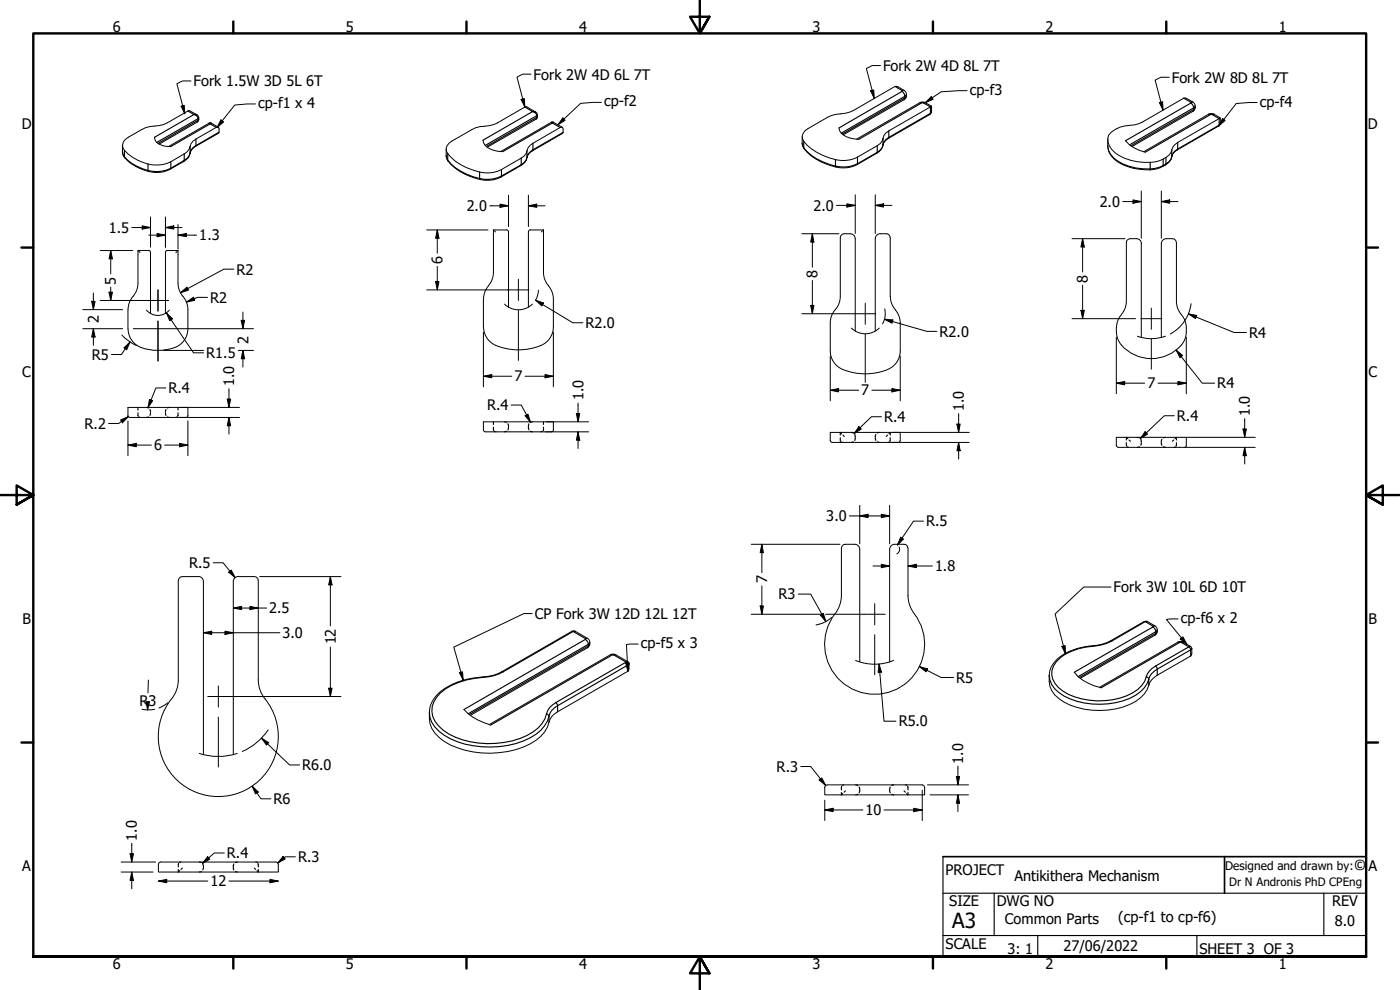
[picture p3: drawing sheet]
<svg xmlns="http://www.w3.org/2000/svg" width="420mm" height="297mm" viewBox="0 0 420 297" stroke-linecap="round" stroke-linejoin="round" font-family="sans-serif">
<!-- layer: Hidden (ANSI) -->
<g fill="none" stroke="#000" stroke-width=".34">
<path d="M41.4 75.2l.2 .1M41.8 75.6l.2 .2M53 75.6l-.2 .2M53.4 75.2l-.2 .1M148.1 69l.2 .2M148.5 69.4l.2 .2M162.7 69.4l-.2 .2M163.1 69l-.2 .2M41.4 122.2v.8M41.4 123.9l.1 1M41.7 125.1l.3 .2M43.9 122.2l.6 .2"/>
<path d="M44.5 125.1l-.6 .2M45 122.8l.2 .8M45.2 123.9l-.2 .8M49.7 123.9l.1 .8M49.8 122.8l-.1 .8M50.2 125.1l.6 .2M50.8 122.2l-.6 .2M53.1 125.1l-.3 .2M53.4 122.2v.8M53.4 123.9l-.1 1M148.1 126.6v.8M148.1 128.2l.1 1"/>
<path d="M148.4 129.4l.3 .2M151.4 126.6l.6 .1M152 129.4l-.6 .2M152.4 127.2l.2 .8M152.6 128.2l-.2 .8M158.6 128.2l.1 .8M158.7 127.2l-.1 .8M159.2 129.4l.6 .2M159.8 126.6l-.6 .1M162.8 129.4l-.3 .2M163.1 126.6v.8M163.1 128.2l-.1 1"/>
<path d="M252.2 131.3l.1 1.1M252.5 132.6l.3 .1M252.6 130.2l-.4-.5v.8M253 130.5l.4 .5M255.5 129.7l.6 .2M256.1 132.6l-.6 .1M256.5 130.4l.2 .7M256.7 131.3l-.2 .9M262.7 131.3l.1 .9M262.8 130.4l-.1 .7M263.3 132.6l.6 .1M263.9 129.7l-.6 .2"/>
<path d="M266.4 130.5l-.4 .5M266.8 130.2l.4-.5v.8M266.9 132.6l-.3 .1M267.2 131.3l-.1 1.1M338 132.8l.2 1.1M338.4 134.1l.2 .1M338.5 131.6l-.5-.4v.8M338.8 132l.5 .4M341.3 131.2l.6 .2M341.9 134.1l-.6 .1M342.3 131.8l.2 .8M342.5 132.8l-.2 .8"/>
<path d="M348.5 132.8l.2 .8M348.7 131.8l-.2 .8M349.2 134.1l.6 .1M349.8 131.2l-.6 .2M352.3 132l-.5 .4M352.6 131.6l.5-.4v.8M352.7 134.1l-.3 .1M353.1 132.8l-.2 1.1M252.5 237.8v.7l.4-.4M252.6 235.9l-.1 1.1M253.2 235.5l-.3 .1M253.7 237.3l-.4 .4"/>
<path d="M256.8 235.5l.6 .2M257.4 238.3l-.6 .2M257.8 236.1l.2 .8M258 237.1l-.2 .8M267 237.1l.2 .8M267.2 236.1l-.2 .8M267.6 238.3l.6 .2M268.2 235.5l-.6 .2M271.3 237.3l.4 .4M271.7 235.5l.4 .1M272.4 235.9l.1 1.1M272.5 237.8v.7l-.4-.4"/>
<path d="M53.6 259l-.1 1.1M54.3 258.6l-.4 .1M59.8 258.6l.6 .2M60.8 259.2l.2 .8M70.2 259.2l-.2 .8M71.2 258.6l-.5 .2M76.8 258.6l.4 .1M77.4 259l.1 1.1M53.5 260.9v.7l.4-.4M54.7 260.5l-.4 .3M60.4 261.5l-.6 .1M61 260.3l-.2 .7"/>
<path d="M70 260.3l.2 .7M70.7 261.5l.5 .1M76.3 260.5l.4 .3M77.5 260.9v.7l-.4-.4"/>
</g>
<!-- layer: Visible (ANSI) -->
<g fill="none" stroke="#000" stroke-width=".3">
<path d="M65.5 38.1l-2.1-1.2h-.6l-12.2 7.1M165.5 36.7l-15.3 8.8M166.1 36.7l2.6 1.5M166.1 36.6h-.6M251.8 38.4a4.6 4.6 0 0 0 4.6 3.3l1.3 .1M279.6 31.9l-12.9 7.4a3.7 3.7 0 0 0-1.9 3l-1.5 1.4-6 3.4a10.3 10.3 0 0 1-8.6 .2 13.1 13.1 0 0 1-7.9-5.7 2.76 2.76 0 0 1 1.7-3l5.9-3.4a12.8 12.8 0 0 1 5.3-1.2l2.5-.9 12.4-7.2a3.9 3.9 0 0 1 3.2 1.6l.2 .8a1.52 1.52 0 0 1-.7 1.6l-18.2 10.6M279.6 31.9v1.5l-.5 .9-12.4 7.2a3.2 3.2 0 0 0-1.9 2.7l-.9 1.3-6.7 3.9a10.5 10.5 0 0 1-9.3-.2 12.9 12.9 0 0 1-7-5.4l-.2-2.8M279.6 31.9l-2.3-1.3-1.2 .2-19.1 11M366.2 35.4l-12.8 7.3a4 4 0 0 0-2 3.1 7.9 7.9 0 0 1-6.2 2.9 15 15 0 0 1-11.6-3.9 3.6 3.6 0 0 1 1.5-6.2 11.6 11.6 0 0 1 5.3-1.1l2.4-.9 12.5-7.2a3.9 3.9 0 0 1 3.1 1.6l.3 .8a1.6 1.6 0 0 1-.7 1.6l-18.3 10.6M46.4 41.4v-.2a2.63 2.63 0 0 0 2.4 2.5l2.5 .3M47.8 43.3l11.4-6.7a1.41 1.41 0 0 0-.1-2.2l-2.4-1.2-6.4 3.6a11.6 11.6 0 0 1-5.3 1.2 21.8 21.8 0 0 0-7.4 3.9 2.59 2.59 0 0 0 .8 4.2 12.2 12.2 0 0 0 12.9 2.4l4-2.3a3.9 3.9 0 0 0 2-3.1l1.5-1.4 6.1-3.5 .4-.1 .3 .2 .1 1.4-.2 .3-6.8 3.9a3.4 3.4 0 0 0-1.8 2.8l-.4 .7-1.3 1-4.1 2.3a10.8 10.8 0 0 1-10.7-1l-1.7-1.1a4.7 4.7 0 0 1-2-5M144.9 42.1a4.5 4.5 0 0 0 4.7 3.3l1.3 .1"/>
<path d="M146.2 44.2l14.7-8.4a1.41 1.41 0 0 0-.2-2.2l-2.6-1.5h-.6l-8.2 4.8a12 12 0 0 1-5.3 1.1l-2.4 .9-6 3.4a2.57 2.57 0 0 0-1.2 3.8 16.4 16.4 0 0 0 13.7 5.6l2.4-.8 5.9-3.5a3.9 3.9 0 0 0 2.1-3l1.4-1.4 8.2-4.7 .5-.2 .3 .2 .1 1.4-.3 .4-8.9 5.1a3.2 3.2 0 0 0-1.8 2.7l-.4 .7-1.3 1.1-5.9 3.4a10.5 10.5 0 0 1-9.4-.2 13.5 13.5 0 0 1-7-5.4l-.1-2.8M332.4 41.8a6.9 6.9 0 0 0 4.9 7.8 16.8 16.8 0 0 0 10.8 .8l.9-.5a4.3 4.3 0 0 0 2.8-3.4l1.5-1.5 12.5-7.2 .3-.4 .1-2-2.3-1.3-1.2 .2-19.5 11.2M337.8 42.2a10.8 10.8 0 0 0 5.9 3.5M44.6 75.1l.4 .2 .2 .4v18.4M44.6 75.2h-3.2v9.7M50.2 75.2h3.2v9.7a7.4 7.4 0 0 0 2.2 5l.8 2.4v6.3M50.3 75.1l-.5 .2-.1 .4v18.4M152 69h-3.9l-.1 13.4-.4 1.8-1 1.5M152 68.9l.4 .2 .2 .5v22.5M159.2 69h3.9v13.4l.5 1.8 1 1.5M159.2 68.9l-.4 .2-.2 .5v22.5M341 71.6h-1.7a1.16 1.16 0 0 0-1.3 1.2v18.2l-.5 1.8-1 1.6"/>
<path d="M341.1 71.6a1.5 1.5 0 0 1 1.5 1.5M342.5 73.1v28.1M348.5 73.1v28.1M350 71.6a1.5 1.5 0 0 0-1.5 1.5M350.1 71.6h1.7a1.23 1.23 0 0 1 1.3 1.2v18.3l.5 1.7 1 1.6M38.4 98.6a6 6 0 0 0 4 5.7M41.4 85a7.4 7.4 0 0 1-2.2 4.9l-.7 2.4-.1 6.3M43.9 93a4.5 4.5 0 0 0 6.9 0M56.4 98.6a6.3 6.3 0 0 1-6 6.2 15 15 0 0 1-8-.5M145.1 89.7v8.4M145.1 98.1a6 6 0 0 0 3.8 5.5M146.6 85.7l-1 1.6-.5 2.4"/>
<path d="M151.4 91.2a6 6 0 0 0 8.4 0M164.6 85.7l1.2 2.2 .3 1.8M166.1 98.1a6 6 0 0 1-3.8 5.5M166.1 89.7v8.4M252.2 88.9a7.2 7.2 0 0 1-2.2 5l-.8 2.3v9.1a6 6 0 0 0 3.7 5.5M252.2 88.9v-17.5a1.23 1.23 0 0 1 1.2-1.3h1.8a1.5 1.5 0 0 1 1.5 1.5v27.7M255.5 98.4a6 6 0 0 0 8.4 0M268.7 92.9l1 1.6 .5 2.4M268.7 92.9l-1-1.5-.5-2.4v-17.6a1.23 1.23 0 0 0-1.2-1.3h-1.8a1.5 1.5 0 0 0-1.5 1.5v27.7M270.2 96.9v8.4a6 6 0 0 1-3.8 5.5M335 98.3v1.3M335.1 99.6a7.4 7.4 0 0 0 4.6 6.5 12 12 0 0 0 14.8-2.6"/>
<path d="M336.6 94.4l-1 1.5-.5 2.4M354.5 94.4a7.6 7.6 0 0 1 0 9.1M148.8 103.7a18 18 0 0 0 13.6 0M252.9 110.9a18 18 0 0 0 13.5 0M341.3 100.9a12 12 0 0 0 8.4 0M38.4 122.2h18v2.7l-.6 .4h-16.8l-.4-.2-.2-.5zM166.1 129l-.2 .4-.4 .2h-19.8l-.4-.2-.2-.4v-2.4h21v2.4M249.2 129.7h21v2.5l-.2 .4-.4 .1h-19.8l-.4-.1-.2-.5zM356 133.6v-2.4h-21v2.4l.2 .4 .4 .2h19.8M356.1 133.6l-.2 .4-.4 .2M59.5 173h-4.8l-.6 .1-.4 .5-.2 .6v29.8a9 9 0 0 1-2 5.7M59.5 173a1.5 1.5 0 0 1 1.5 1.5"/>
<path d="M61 174.5v51.9M70 174.5v51.9M71.5 173a1.5 1.5 0 0 0-1.5 1.5M71.5 173h4.8l.6 .1 .5 .5 .1 .6v29.8a9 9 0 0 0 2 5.7M258 164.8a1.5 1.5 0 0 0-1.5-1.5l-3.4 .1-.6 1.1v14.1a9 9 0 0 1-1.9 5.5M258 164.8v33.8M267 164.8a1.5 1.5 0 0 1 1.5-1.5l3.4 .1 .6 1.1v14.1a10.3 10.3 0 0 0 2.7 6.8 15 15 0 0 1-13.5 22.9 15 15 0 0 1-11.1-24.2M267 164.8v33.8M256.8 198.2a15 15 0 0 0 11.4 0M51.5 209.7a18 18 0 0 0 1.7 24.5 18 18 0 0 0 24.6 0 18 18 0 0 0 1.7-24.5M139.2 212.9a15.8 15.8 0 0 0 8.1 4.6M141.1 214.7l35.2-20.4a1.75 1.75 0 0 0 0-2.8l-3.6-2.1h-1.1l-21.1 12.2a21.6 21.6 0 0 1-8.7 1.9 17.6 17.6 0 0 0-11.7 6.3 9.2 9.2 0 0 0 3.2 12.7 27.5 27.5 0 0 0 27.5-.3 9.8 9.8 0 0 0 4.3-6.4l.5-.8 1.7-1.4 21.1-12.2a3 3 0 0 0 .3-2.5l-.3-.4-3.6-2-.8-.3-.8 .3-36.4 20.9"/>
<path d="M322.4 201.7a13.2 13.2 0 0 0 8.1 4.7M324.2 203.5l22.4-12.9a1.74 1.74 0 0 0 0-2.8l-2.2-1.3h-1.1l-10 5.8a20.1 20.1 0 0 1-7.9 1.8 13.6 13.6 0 0 0-9.9 6 8.1 8.1 0 0 0 3.9 10.6 23.4 23.4 0 0 0 21.3-.2 8.9 8.9 0 0 0 4.4-5.7l.5-.8 1.7-1.4 10-5.8a2.9 2.9 0 0 0 .3-2.4l-2.5-1.7-1.2-.2-23.9 13.7M59.8 226a18 18 0 0 0 11.4 .1M247.7 235.7l.5-.2h28.6l.6 .5 .1 2.5h-30v-2.3zM48.3 258.6l-.7 .5-.1 2.5h36v-2.5l-.7-.5h-34.5"/>
</g>
<!-- layer: Visible Narrow (ANSI) -->
<g fill="none" stroke="#000" stroke-width=".34">
<path d="M56.4 33.3l1.8 1.1-11.8 6.8M59.1 34.4h-.9l1.1 .6 .2 .6M59.5 36.1l-.3 .5M59.5 36.1l-12.1 6.9M59.5 35.6l-12.5 7.1M59.5 35.6v.5M59.6 35.8l-.1 .3M59.6 35.3l-.1 .3M62.8 36.9l.3 .3 .3-.3M64.9 38.2l-1.8-1-11.8 6.8M65.7 39.7l-6.9 4M157.5 32.1l2.4 1.4-15 8.6"/>
<path d="M160.7 33.6l-.8-.1a1.46 1.46 0 0 1 1.2 1.7M161.1 35.2l-.2 .6M161.1 35.2l-15.2 8.8M161.3 34.4l-15.7 9.2M161.3 35l-.2 .2M165.5 36.7l.3 .2 .3-.2M168.1 38.3l-2.3-1.4-14.9 8.6M169 39.7l-9.1 5.2M266.7 39.3v1.9a3.8 3.8 0 0 0-1.9 3.1l-1.5 1.4M268.6 25.9l2.1 1.3M270.7 27.4l.4 .4 .5 1.1M270.7 27.4l-18.9 11"/>
<path d="M271.3 27.1l-.6 .1v.2M271.6 29.4l-.3 .5M271.6 29.4l-18.8 10.8M271.6 28.9l-19.1 11M271.6 28.9v.5M272 28.8l-.4 .6M272 28.3l-.4 .6M276.1 30.8h1M276.6 30.8l-18.9 11M277.1 30.8l2.1 1.3v1.9M277.7 30.8h-.6M279.2 34l-12.5 7.2v.3"/>
<path d="M279.2 34l-.1 .3M279.6 33.4l-.4 .6M355.3 29.4l2.1 1.3M357.4 30.9l.7 .9 .1 .6M357.4 30.9l-19.6 11.3M358 30.6l-.6 .1v.2M358.2 32.4l-19.2 11.1M358.2 32.4v.5l-18.8 10.9M358.7 31.8l-.5 .6M358.7 32.2l-.7 1.2M362.7 34.3l1.1 .1M363.3 34.4l-19.6 11.3"/>
<path d="M363.8 34.4l2.1 1.2v1.9M364.4 34.3l-.6 .1M365.9 37.5l-12.5 7.2-.1 .3M365.9 37.5l-.1 .3M366.2 36.9l-.3 .6M36.7 45.6a5 5 0 0 0 2.9 3.5l3 1.5 1.8 .6v-2M37.3 45.1l.1 2.2M51.3 50.5a9.8 9.8 0 0 1-6.9 .7l.1 .2M51.3 50.5l-.2 .2M51.3 48.5v2M55.3 48.1l-.1 .3M55.3 48.1l-4 2.4"/>
<path d="M55.3 46.2v1.9M57.1 43.9v2.1M58.8 43.7a3.9 3.9 0 0 0-2 3l-1.5 1.4M58.8 41.7v2M58.8 43.7l-.1 .2M133.9 46.7l.1 .7a13.4 13.4 0 0 0 7.9 5.6l2 .6v-2M134.4 46.1l.1 2.2M150.5 52.8a9.4 9.4 0 0 1-6.6 .8l.1 .2M150.5 52.8l-.1 .3M150.5 50.9v1.9M156.4 49.4l-.1 .3M156.4 49.4l-5.9 3.4"/>
<path d="M156.4 47.4v2M158.2 47.2l-.3 .8-1.5 1.4M158.2 45.2v2M159.9 44.9l-1.4 1.4-.3 .9M159.9 43v1.9M159.9 44.9l-.1 .3M240.7 43a5.1 5.1 0 0 0 2.8 3.6 21.1 21.1 0 0 0 7.2 3.3v-2M241.2 42.4l.1 2.2M257.3 49.1a9.2 9.2 0 0 1-6.6 .8l.2 .2M257.3 49.1l-.1 .3M257.3 47.1v2M263.3 43.7v2"/>
<path d="M263.3 45.7l-.2 .3M263.3 45.7l-6 3.4M265 41.5v2M332.4 43.8a6.5 6.5 0 0 0 4.7 5.4 18.2 18.2 0 0 0 8.1 1.5v-2M349.1 49.7l-1.2 .5-2.7 .5v.3M349.1 49.7l-.1 .2M349.1 47.7v2M349.9 47.2v2M349.9 49.2l-.1 .3M349.9 49.2l-.8 .5M351.7 46.9l-.3 .9-1.5 1.4M351.7 45v2"/>
<path d="M353.4 42.7v2l-.8 .7-.9 1.5M171.6 189.4h1.1M175.7 191.8l.7 1 .2 .5M175.7 191.8l-36.5 21.1M175.7 191.6l-3.7-2.1-21.1 12.1M176.3 191.5l-.6 .1v.2M176.6 193.8l-.3 .5M176.6 193.3l-36.1 20.9M176.6 193.8l-35.8 20.6M176.6 193.3v.5M177 192.7l-.4 .6M177 193.2l-.4 .6"/>
<path d="M183.2 196.5h1M183.8 196.5l-36.5 21M184.2 196.5l3.7 2.2-21.1 12.1M184.8 196.5h-.6M188.4 198.5l-.5 .2 .5 .8M188.4 199.5v1.9M188.4 199.5l-21.1 12.2v1.9M188.8 199.2l-.4 .3M328 193.7v.2M333.3 192.3h.4M333.7 192.3a17.2 17.2 0 0 1-7.9 1.9 13 13 0 0 0-9.6 5.5 5.8 5.8 0 0 0 2.8 7.7 21.4 21.4 0 0 0 22.5-.5 8 8 0 0 0 2.8-4.7l1.4-1.6 1.1-.8M343.3 186.5h1.1"/>
<path d="M346 188.1l.8 .9v.6M346 188.1l-23.6 13.6M346 187.9l-2.3-1.4-10 5.8M346.6 187.8l-.6 .1v.2M346.8 199.8l.5 1a4.5 4.5 0 0 0-2.5 4.8M346.8 189.6l-23.2 13.4M346.8 189.6v.5l-22.9 13.2M347.3 189l-.5 .6M347.3 189.4l-.7 1.2M353.5 192.7h1M354.1 192.7l-23.6 13.7M354.5 192.7l2.3 1.4-10 5.7"/>
<path d="M355.1 192.7h-.6M357.3 194l-.5 .1 .5 .9M357.3 195v1.8M357.3 195l-10 5.8v1.8M357.7 194.6l-.4 .4M128.9 213.8a8.1 8.1 0 0 0 4.4 6.8 27.6 27.6 0 0 0 27.5-.3 9.4 9.4 0 0 0 4-5.4l-.2-.4-.6-.3M145 203.1v.1M150.5 201.6h.4M150.9 201.6a13.5 13.5 0 0 1-5.9 1.6 21.9 21.9 0 0 0-12.7 4.6 6.6 6.6 0 0 0-.7 10 20.2 20.2 0 0 0 14.7 5.3 23.1 23.1 0 0 0 15.2-4.7 9.5 9.5 0 0 0 2.8-5.1l.6-.9 1.9-1.6M166.8 210.8l.5 .9a4.5 4.5 0 0 0-2.5 5M314.9 202.7a8.4 8.4 0 0 0 6.3 7 23.8 23.8 0 0 0 19.5-1.1 7.3 7.3 0 0 0 4-5.1l-.7-.4"/>
</g>
<!-- layer: Border (ANSI) -->
<g fill="none" stroke="#000" stroke-width=".72">
<path d="M70 6.5v3.5M140 6.5v3.5M210 0v10l-2.9-5h5.8l-2.9 5 2.9-5M280 6.5v3.5M350 6.5v3.5M6.4 74.3h3.6M410 74.3h3.6M0 148.5h10l-5-2.8v5.7l5-2.9-5 2.9M420 148.5h-10l5-2.8v5.7l-5-2.9 5 2.9M6.4 222.8h3.6M410 222.8h3.6M10 287v-277h400v277h-400h400"/>
<path d="M70 287v3.6M140 287v3.6M212.9 292l-2.9-5 2.9 5h-5.8l2.9-5v10M280 287v3.6M350 287v3.6"/>
</g>
<!-- layer: Title (ANSI) -->
<path d="M283 257h127v30h-127M367.5 257v11" fill="none" stroke="#000" stroke-width=".51"/>
<path d="M283 257v30M283 268h127M298.4 268v12.7M397.3 268v12.7M283 280.7h127M311.4 280.7v6.3M359.2 280.7v6.3" fill="none" stroke="#000" stroke-width=".34"/>
<!-- layer: Symbol (ANSI) -->
<g fill="none" stroke="#000" stroke-width=".3">
<path d="M264.2 19.7h-2.5l-1.7 .9 2.4 8.9M54.4 31.9l.9-.3 .2 2.5zM57.3 24.3h-2.5l-1.7 .8 2.4 9M66.3 36l.8 .6-1.9 1.7zM76.7 31.2l-6.3 .3-5.2 6.8M156.4 29.8l1-.2 .1 2.5zM159.3 22.3h-2.5l-1.6 .8 2.3 9M168.9 35.4l.7 .7-2.2 1.4zM180.5 30.7l-6.3 .3-6.8 6.5M261.3 27.2l.9-.2 .2 2.5zM279.5 29l.5 .8-2.3 1zM290.2 27.2l-7.8 .3-4.7 3.3"/>
<path d="M347.9 30.8l1-.3 .1 2.5zM350.9 23.2h-2.5l-1.7 .8 2.3 9M366.9 35.5l.8 .6-1.9 1.7zM377.3 30.8l-6.3 .3-5.2 6.7M333.4 176.1h-8.2l-8.5 8.1 3.1 12M159.7 184.1h-2.5l-21 10.1 2.8 9.9M187.8 198.9h1l-.4 2.5zM191.5 193.2l-3.5 .2 .4 8M318.7 194l1-.3 .1 2.5zM353.6 185.7l-3.5 .2 6.1 7.4M354.2 191.7l.8-.6 1.2 2.2zM137.9 201.8l.9-.2 .2 2.5z"/>
</g>
<g fill="#000">
<path d="M54.4 31.9l.9-.3 .2 2.5z" fill-rule="evenodd"/>
<path d="M66.3 36l.8 .6-1.9 1.7z" fill-rule="evenodd"/>
<path d="M156.4 29.8l1-.2 .1 2.5z" fill-rule="evenodd"/>
<path d="M168.9 35.4l.7 .7-2.2 1.4z" fill-rule="evenodd"/>
<path d="M261.3 27.2l.9-.2 .2 2.5z" fill-rule="evenodd"/>
<path d="M279.5 29l.5 .8-2.3 1z" fill-rule="evenodd"/>
<path d="M347.9 30.8l1-.3 .1 2.5z" fill-rule="evenodd"/>
<path d="M366.9 35.5l.8 .6-1.9 1.7z" fill-rule="evenodd"/>
<path d="M187.8 198.9h1l-.4 2.5z" fill-rule="evenodd"/>
<path d="M318.7 194l1-.3 .1 2.5z" fill-rule="evenodd"/>
<path d="M354.2 191.7l.8-.6 1.2 2.2z" fill-rule="evenodd"/>
<path d="M137.9 201.8l.9-.2 .2 2.5z" fill-rule="evenodd"/>
</g>
<!-- layer: Dimension (ANSI) -->
<g fill="none" stroke="#000" stroke-width=".3">
<path d="M152.6 58.6v9.4M158.6 58.6v9.4M256.7 58.4v11.6M262.7 58.4v11.6M340 60l2.5 .5-2.5 .5zM342.5 57.3v14.2M348.5 57.3v14.2M30.1 75.2h9.7M33.2 75.2l.5 2.5h-1zM33.2 75.2v7M39.5 68.3h5.7M42.7 67.8l2.5 .5-2.5 .4z"/>
<path d="M44.7 70.6h5M45.2 65.1v9.1M47.2 70l2.5 .6-2.5 .4zM49.7 68.3l2.5-.5v.9zM49.7 68.3h5M49.7 65.1v9.1M53.4 70.6l2.5-.6v1zM53.4 70.6h5.6M53.4 67.4v7.3M128.1 69h18.4M131.2 69l.5 2.5h-1zM131.2 69v7"/>
<path d="M131.2 80v7M147 61.8h5.6M150.1 61.2l2.5 .6-2.5 .4zM158.6 61.8l2.5-.6v1zM158.6 61.8h5M240.6 70.1h11.2M243.8 70.1l.5 2.5h-1zM243.8 70.1v10.1M251 61.6h5.7M254.2 61.2l2.5 .4-2.5 .5zM262.7 61.6l2.5-.4v.9zM262.7 61.6h5"/>
<path d="M321.7 71.6h16M324.9 71.6l.5 2.5h-1zM324.9 71.6v10M336.9 60.5h5.6M348.5 60.5l2.5-.5v1zM348.5 60.5h5M24.8 92.9h12M24.8 98.6h12M27.5 90.4h1l-.5 2.5zM28 98.6l.5 2.5h-1zM28 87.9v5M28 98.6v5"/>
<path d="M30.1 90.2h14.1M32.7 87.7h1l-.5 2.5zM33.2 86.2v4M40 98.6h7.3M47.5 98.6h28.6M50 93.9l1.8 1.8-.9 .5zM50 93.9l8.1 12h3M54.1 87.8l2-1.6 .5 .9zM56 90.6l2.1-1.4 .4 .9zM62.3 89.2h-3l-3.3 1.4M70.2 80.8h-3l-13.1 7M72.4 96.1h1l-.5 2.5z"/>
<path d="M72.9 93.6v5M128.1 87h24.3M130.7 84.5h1l-.5 2.5zM145.1 99.7v16.4M160.7 90.1l2.4 .8-.5 .9zM160.7 90.1l11.2 6.7h3M161.6 87l-.2 1.6-.6 1.4M166.1 99.7v16.4M240.6 94.1h15.9M243.3 91.6h1l-.5 2.5zM243.8 84.1v10M265.4 95.8l2.6 .2-.3 1z"/>
<path d="M265.4 95.8l12.8 3.6h3M265.5 92.7l.2 2-.8 2.5M321.7 95.6h19.1M324.4 93.1h1l-.5 2.5zM324.9 85.6v10M356.7 94.2l2.5 .4-.4 1zM356.7 94.2l13.7 5.6h3.7M357.5 91.1a12 12 0 0 1-6.3 9.1M36.6 100.5l1.7 1.6 2.6 1.6M37.2 104.4l1.8-1.8-1 2.3zM39 102.6l-2.6 3.8h-3M44.9 119.8l.9 .4-1.4 2.1z"/>
<path d="M49 105.1h12.1M49.7 116.4h-2.9l-2.4 5.9M68.2 119.7h1l-.5 2.5zM68.7 116.6v5.6M71.5 105.1h4.6M72.9 105.1l.5 2.5h-1zM72.9 105.1v5M145.1 112.9l2.5-.5v1zM145.1 112.9h8.5M157.6 112.9h8.5M163.6 112.4l2.5 .5-2.5 .5zM249.2 117.1l2.5-.5v1z"/>
<path d="M249.2 117.1h8.5M249.2 106.9v13.4M261.7 117.1h8.5M267.7 116.6l2.5 .5-2.5 .5zM270.2 106.9v13.4M335 115l2.5-.5v1zM335 115h8.5M335 101.2v16.9M347.5 115h8.5M353 105l1.9 1.7-.8 .6zM353 105l7.8 10h3.7M353.5 114.5l2.5 .5-2.5 .5z"/>
<path d="M356 101.2v16.9M36.2 126l2.3-1-1.8 1.9zM38.4 133.5l2.5-.5v1.1zM38.4 133.5h7M38.4 126.3v10.4M38.5 125l-2.9 2.1h-3M49.4 133.5h7M53.8 125.3h18.1M53.9 133l2.5 .5-2.5 .6zM54 122.2h17.9M56.4 126.3v10.4M68.7 125.3l.5 2.4h-1z"/>
<path d="M68.7 125.3v4.9M153.4 121.5h3l2.8 5.2M157.6 124.7l.9-.4 .7 2.4zM163.7 129.6h13M164 126.6h12.7M173 124.1h1l-.5 2.5zM173.5 129.6l.5 2.5h-1zM173.5 120.9v5.7M173.5 129.6v5M257.8 128l.7 .7-2.2 1.4zM264.5 125h-3l-5.2 5.1M267.8 132.7h23.1"/>
<path d="M268 129.7h22.9M287.2 127.2h1l-.5 2.5zM287.7 132.7l.5 2.5h-1zM287.7 124.1v5.6M287.7 132.7v5M343.7 129.5l.7 .7-2.2 1.4zM352.4 124.7h-3l-7.2 6.9M355.7 134.2h21M356.2 131.2h20.5M373 128.7h1.1l-.6 2.5zM373.5 134.2l.6 2.5h-1.1zM373.5 125.6v5.6"/>
<path d="M373.5 134.2v5M254.9 154.8h12.1M258 154.8l2.5-.5v1zM258 151.6v11.6M264.5 154.3l2.5 .5-2.5 .5zM267 151.6v11.6M277.2 156.4h-3l-4.9 7.2M64 168.9h3l3.6 4.4M68.6 171.7l.8-.6 1.2 2.2zM77.9 173h24.4M99.1 173l.6 2.5h-1.1zM99.1 173v14.8"/>
<path d="M225.5 163.3h26.6M228.6 163.3l.5 2.5h-1zM228.6 163.3v8.5M228.6 175.8v8.5M239.6 178.3h3.7l4.6 8.2M262 169.8h5M264.5 169.3l2.5 .5-2.5 .5zM269.8 164.1a1.5 1.5 0 0 1-.7 2.1M270.3 161.2l.8 .5-1.8 1.9zM272.5 169.8l2.5-.5v1zM272.5 169.8h7.3M61 189.9l2.5-.5v1z"/>
<path d="M61 189.9h23M67.5 189.4l2.5 .5-2.5 .5zM70 182.4l2.5-.5v1zM70 182.4h10M75 181.9l2.5 .5-2.5 .5zM99.1 194.2v14.8M225.5 184.3h21.4M228.1 181.8h1l-.5 2.5zM246.2 184.6l.9-.5 .8 2.4zM247.8 184.3h11.5M249.6 185.3l-1.9 1.3-2.8 .9M263.8 199.2l.7 2.5h-1z"/>
<path d="M263.8 199.2l1.5 17.2h3.6M42.6 212.8l1.9 .2 1.9-.2M43.9 210.5h1l-.6 2.5zM44.4 210.5l-.1 2.5M44.5 204l-.1 3.9M50.4 210.8l-2.7 1.6M68.7 209h33.6M80.5 219a18 18 0 0 1-7.8 6.5M98.6 206.5h1.1l-.6 2.5zM275.9 200l2.5 .7-.5 .9zM275.9 200l6.5 3.3h3.8M75.7 235.9l1.8 1.7-.8 .6z"/>
<path d="M75.7 235.9l2.6 3.8h3M78.5 221.5l2.1 1.3-.6 .7zM78.5 221.5l8.4 8h3M240.3 230h3l4.5 5.7M245.8 234l.8-.6 1.2 2.3zM276.8 237.1v9.1M278.3 235.5h12.4M279.1 238.5h11.6M287 233h1l-.5 2.5zM287.5 238.5l.5 2.5h-1zM287.5 229.9v5.6M287.5 238.5v5"/>
<path d="M36.4 258.6h10.3M39 256.1h1l-.5 2.5zM39.5 253v5.6M62.3 257l.6 .8-2.2 1.3zM67.3 255.9h-3l-3.6 3.2M85 256.9l.6 .8-2.2 1.2zM88.6 257.1h-3l-2.2 1.8M247.5 243l2.5-.5v1zM247.5 243h11.5M247.5 240.1v6.1M265.3 243h11.5M274.2 242.5l2.6 .5-2.6 .5z"/>
<path d="M36.4 261.6h9.5M39.5 261.6l.5 2.5h-1zM39.5 261.6v5M47.5 264.4l2.5-.6v1.1zM47.5 264.4h14.9M68.7 264.4h14.8M81 263.8l2.5 .6-2.5 .5z"/>
</g>
<g fill="#000">
<path d="M348.5 60.5l2.5-.5v1z" fill-rule="evenodd"/>
<path d="M33.2 75.2l.5 2.5h-1z" fill-rule="evenodd"/>
<path d="M42.7 67.8l2.5 .5-2.5 .4z" fill-rule="evenodd"/>
<path d="M47.2 70l2.5 .6-2.5 .4z" fill-rule="evenodd"/>
<path d="M49.7 68.3l2.5-.5v.9z" fill-rule="evenodd"/>
<path d="M53.4 70.6l2.5-.6v1z" fill-rule="evenodd"/>
<path d="M131.2 69l.5 2.5h-1z" fill-rule="evenodd"/>
<path d="M150.1 61.2l2.5 .6-2.5 .4z" fill-rule="evenodd"/>
<path d="M158.6 61.8l2.5-.6v1z" fill-rule="evenodd"/>
<path d="M243.8 70.1l.5 2.5h-1z" fill-rule="evenodd"/>
<path d="M254.2 61.2l2.5 .4-2.5 .5z" fill-rule="evenodd"/>
<path d="M262.7 61.6l2.5-.4v.9z" fill-rule="evenodd"/>
<path d="M324.9 71.6l.5 2.5h-1z" fill-rule="evenodd"/>
<path d="M340 60l2.5 .5-2.5 .5z" fill-rule="evenodd"/>
<path d="M27.5 90.4h1l-.5 2.5z" fill-rule="evenodd"/>
<path d="M32.7 87.7h1l-.5 2.5z" fill-rule="evenodd"/>
<path d="M50 93.9l1.8 1.8-.9 .5z" fill-rule="evenodd"/>
<path d="M54.1 87.8l2-1.6 .5 .9z" fill-rule="evenodd"/>
<path d="M56 90.6l2.1-1.4 .4 .9z" fill-rule="evenodd"/>
<path d="M72.4 96.1h1l-.5 2.5z" fill-rule="evenodd"/>
<path d="M130.7 84.5h1l-.5 2.5z" fill-rule="evenodd"/>
<path d="M160.7 90.1l2.4 .8-.5 .9z" fill-rule="evenodd"/>
<path d="M243.3 91.6h1l-.5 2.5z" fill-rule="evenodd"/>
<path d="M265.4 95.8l2.6 .2-.3 1z" fill-rule="evenodd"/>
<path d="M324.4 93.1h1l-.5 2.5z" fill-rule="evenodd"/>
<path d="M356.7 94.2l2.5 .4-.4 1z" fill-rule="evenodd"/>
<path d="M28 98.6l.5 2.5h-1z" fill-rule="evenodd"/>
<path d="M37.2 104.4l1.8-1.8-1 2.3z" fill-rule="evenodd"/>
<path d="M44.9 119.8l.9 .4-1.4 2.1z" fill-rule="evenodd"/>
<path d="M68.2 119.7h1l-.5 2.5z" fill-rule="evenodd"/>
<path d="M72.9 105.1l.5 2.5h-1z" fill-rule="evenodd"/>
<path d="M145.1 112.9l2.5-.5v1z" fill-rule="evenodd"/>
<path d="M163.6 112.4l2.5 .5-2.5 .5z" fill-rule="evenodd"/>
<path d="M249.2 117.1l2.5-.5v1z" fill-rule="evenodd"/>
<path d="M267.7 116.6l2.5 .5-2.5 .5z" fill-rule="evenodd"/>
<path d="M335 115l2.5-.5v1z" fill-rule="evenodd"/>
<path d="M353.5 114.5l2.5 .5-2.5 .5z" fill-rule="evenodd"/>
<path d="M353 105l1.9 1.7-.8 .6z" fill-rule="evenodd"/>
<path d="M36.2 126l2.3-1-1.8 1.9z" fill-rule="evenodd"/>
<path d="M38.4 133.5l2.5-.5v1.1z" fill-rule="evenodd"/>
<path d="M53.9 133l2.5 .5-2.5 .6z" fill-rule="evenodd"/>
<path d="M68.7 125.3l.5 2.4h-1z" fill-rule="evenodd"/>
<path d="M157.6 124.7l.9-.4 .7 2.4z" fill-rule="evenodd"/>
<path d="M173 124.1h1l-.5 2.5z" fill-rule="evenodd"/>
<path d="M173.5 129.6l.5 2.5h-1z" fill-rule="evenodd"/>
<path d="M257.8 128l.7 .7-2.2 1.4z" fill-rule="evenodd"/>
<path d="M287.2 127.2h1l-.5 2.5z" fill-rule="evenodd"/>
<path d="M287.7 132.7l.5 2.5h-1z" fill-rule="evenodd"/>
<path d="M343.7 129.5l.7 .7-2.2 1.4z" fill-rule="evenodd"/>
<path d="M373 128.7h1.1l-.6 2.5z" fill-rule="evenodd"/>
<path d="M373.5 134.2l.6 2.5h-1.1z" fill-rule="evenodd"/>
<path d="M258 154.8l2.5-.5v1z" fill-rule="evenodd"/>
<path d="M264.5 154.3l2.5 .5-2.5 .5z" fill-rule="evenodd"/>
<path d="M68.6 171.7l.8-.6 1.2 2.2z" fill-rule="evenodd"/>
<path d="M99.1 173l.6 2.5h-1.1z" fill-rule="evenodd"/>
<path d="M228.6 163.3l.5 2.5h-1z" fill-rule="evenodd"/>
<path d="M264.5 169.3l2.5 .5-2.5 .5z" fill-rule="evenodd"/>
<path d="M270.3 161.2l.8 .5-1.8 1.9z" fill-rule="evenodd"/>
<path d="M272.5 169.8l2.5-.5v1z" fill-rule="evenodd"/>
<path d="M61 189.9l2.5-.5v1z" fill-rule="evenodd"/>
<path d="M67.5 189.4l2.5 .5-2.5 .5z" fill-rule="evenodd"/>
<path d="M70 182.4l2.5-.5v1z" fill-rule="evenodd"/>
<path d="M75 181.9l2.5 .5-2.5 .5z" fill-rule="evenodd"/>
<path d="M228.1 181.8h1l-.5 2.5z" fill-rule="evenodd"/>
<path d="M246.2 184.6l.9-.5 .8 2.4z" fill-rule="evenodd"/>
<path d="M43.9 210.5h1l-.6 2.5z" fill-rule="evenodd"/>
<path d="M98.6 206.5h1.1l-.6 2.5z" fill-rule="evenodd"/>
<path d="M263.8 199.2l.7 2.5h-1z" fill-rule="evenodd"/>
<path d="M275.9 200l2.5 .7-.5 .9z" fill-rule="evenodd"/>
<path d="M75.7 235.9l1.8 1.7-.8 .6z" fill-rule="evenodd"/>
<path d="M78.5 221.5l2.1 1.3-.6 .7z" fill-rule="evenodd"/>
<path d="M245.8 234l.8-.6 1.2 2.3z" fill-rule="evenodd"/>
<path d="M287 233h1l-.5 2.5z" fill-rule="evenodd"/>
<path d="M39 256.1h1l-.5 2.5z" fill-rule="evenodd"/>
<path d="M62.3 257l.6 .8-2.2 1.3z" fill-rule="evenodd"/>
<path d="M85 256.9l.6 .8-2.2 1.2z" fill-rule="evenodd"/>
<path d="M247.5 243l2.5-.5v1z" fill-rule="evenodd"/>
<path d="M274.2 242.5l2.6 .5-2.6 .5z" fill-rule="evenodd"/>
<path d="M287.5 238.5l.5 2.5h-1z" fill-rule="evenodd"/>
<path d="M39.5 261.6l.5 2.5h-1z" fill-rule="evenodd"/>
<path d="M47.5 264.4l2.5-.6v1.1z" fill-rule="evenodd"/>
<path d="M81 263.8l2.5 .6-2.5 .5z" fill-rule="evenodd"/>
</g>
<!-- layer: Center Mark (ANSI) -->
<g fill="none" stroke="#000" stroke-width=".3">
<path d="M44.2 90.2h6.4M47.4 87v6.3M47.4 96.3v12M152.4 87h6.3M155.6 83.8v6.4M155.6 93.2v14.9M256.5 94.1h6.3M259.7 91v6.3M342.3 95.6h6.4M345.5 92.4v6.4M259.7 100.3v14.4M345.5 101.8v9"/>
<path d="M259.3 184.3h6.4M262.5 181.1v6.4M262.5 190.4v12.1M62.4 209h6.3M65.5 205.8v6.4M65.5 215.2v15"/>
</g>
<text font-size="6.3" x="285.8" y="278.5">A3</text>
<text font-size="4.5" x="406.3" y="261.2">©</text>
<g font-size="4.4">
<text x="33.8" y="9.6">6</text>
<text x="103.8" y="9.6">5</text>
<text x="173.8" y="9.6">4</text>
<text x="243.8" y="9.6">3</text>
<text x="313.8" y="9.6">2</text>
<text x="383.8" y="9.6">1</text>
<text x="160.1" y="23.9">Fork 2W 4D 6L 7T</text>
<text x="265" y="21.3">Fork 2W 4D 8L 7T</text>
<text x="58.1" y="25.9">Fork 1.5W 3D 5L 6T</text>
<text x="291" y="28.4">cp-f3</text>
<text x="351.7" y="24.8">Fork 2W 8D 8L 7T</text>
<text x="77.5" y="32.4">cp-f1 x 4</text>
<text x="181.3" y="31.9">cp-f2</text>
<text x="378.1" y="32">cp-f4</text>
<text x="6.5" y="38.8">D</text>
<text x="410.5" y="38.8">D</text>
<text x="140.1" y="63.3">2.0</text>
<text x="244.2" y="63.2">2.0</text>
<text x="330" y="62">2.0</text>
<text x="32.6" y="69.8">1.5</text>
<text x="59.8" y="72.1">1.3</text>
<text x="71" y="82.4">R2</text>
<text x="132.8" y="79.1" transform="rotate(-90 132.8 79.1)">6</text>
<text x="245.4" y="83.3" transform="rotate(-90 245.4 83.3)">8</text>
<text x="34.8" y="85.4" transform="rotate(-90 34.8 85.4)">5</text>
<text x="326.5" y="84.8" transform="rotate(-90 326.5 84.8)">8</text>
<text x="63.1" y="90.8">R2</text>
<text x="29.6" y="97" transform="rotate(-90 29.6 97)">2</text>
<text x="175.7" y="98.4">R2.0</text>
<text x="282" y="101">R2.0</text>
<text x="374.9" y="101.4">R4</text>
<text x="27.6" y="107.9">R5</text>
<text x="61.9" y="107.4">R1.5</text>
<text x="74.5" y="103.1" transform="rotate(-90 74.5 103.1)">2</text>
<text x="6.7" y="113">C</text>
<text x="410.7" y="113">C</text>
<text x="50.5" y="118">R.4</text>
<text x="70.3" y="115.8" transform="rotate(-90 70.3 115.8)">1.0</text>
<text x="154.4" y="114.5">7</text>
<text x="258.5" y="118.6">7</text>
<text x="344.3" y="116.5">7</text>
<text x="365.3" y="116.5">R4</text>
<text x="146.2" y="123.1">R.4</text>
<text x="175.1" y="120.1" transform="rotate(-90 175.1 120.1)">1.0</text>
<text x="289.3" y="123.3" transform="rotate(-90 289.3 123.3)">1.0</text>
<text x="375.1" y="124.8" transform="rotate(-90 375.1 124.8)">1.0</text>
<text x="25.4" y="128.7">R.2</text>
<text x="265.3" y="126.6">R.4</text>
<text x="353.2" y="126.4">R.4</text>
<text x="46.2" y="135.1">6</text>
<text x="248" y="156.4">3.0</text>
<text x="277.9" y="157.9">R.5</text>
<text x="56.7" y="170.4">R.5</text>
<text x="280.6" y="171.4">1.8</text>
<text x="230.2" y="175" transform="rotate(-90 230.2 175)">7</text>
<text x="233.6" y="179.8">R3</text>
<text x="334.2" y="177.7">Fork 3W 10L 6D 10T</text>
<text x="80.8" y="184">2.5</text>
<text x="160.5" y="185.7">CP Fork 3W 12D 12L 12T</text>
<text x="6.7" y="187.3">B</text>
<text x="84.8" y="191.5">3.0</text>
<text x="354.4" y="186.9">cp-f6 x 2</text>
<text x="410.7" y="187.3">B</text>
<text x="100.8" y="193.4" transform="rotate(-90 100.8 193.4)">12</text>
<text x="192.3" y="194.5">cp-f5 x 3</text>
<text x="287" y="204.8">R5</text>
<text x="41.8" y="211.9">R3</text>
<text x="269.7" y="218">R5.0</text>
<text x="90.7" y="231.1">R6.0</text>
<text x="233.1" y="231.5">R.3</text>
<text x="289.1" y="229.1" transform="rotate(-90 289.1 229.1)">1.0</text>
<text x="82.1" y="241.3">R6</text>
<text x="259.8" y="244.6">10</text>
<text x="41.1" y="252.2" transform="rotate(-90 41.1 252.2)">1.0</text>
<text x="68.1" y="257.5">R.4</text>
<text x="6.7" y="261.5">A</text>
<text x="89.5" y="258.6">R.3</text>
<text x="283.8" y="262.4">PROJECT</text>
<text x="410.7" y="261.5">A</text>
<text x="63.2" y="266">12</text>
<text x="304.5" y="264.3">Antikithera Mechanism</text>
<text x="284.9" y="272">SIZE</text>
<text x="299.1" y="272">DWG NO</text>
<text x="399.8" y="271.9">REV</text>
<text x="301.6" y="277.4">Common Parts</text>
<text x="335.6" y="276.5">(cp-f1 to cp-f6)</text>
<text x="400.6" y="277.8">8.0</text>
<text x="283.8" y="284.7">SCALE</text>
<text x="302.4" y="286.2">3: 1</text>
<text x="319.2" y="285.4">27/06/2022</text>
<text x="360" y="286.2">SHEET 3 OF 3</text>
<text x="33.8" y="290.6">6</text>
<text x="103.8" y="290.6">5</text>
<text x="173.8" y="290.6">4</text>
<text x="243.8" y="290.6">3</text>
<text x="313.8" y="290.6">2</text>
<text x="383.8" y="290.6">1</text>
</g>
<text font-size="3.6" x="367.7" y="261.2">Designed and drawn by:</text>
<text font-size="3.5" x="368.9" y="265.9">Dr N Andronis PhD CPEng</text>
</svg>
